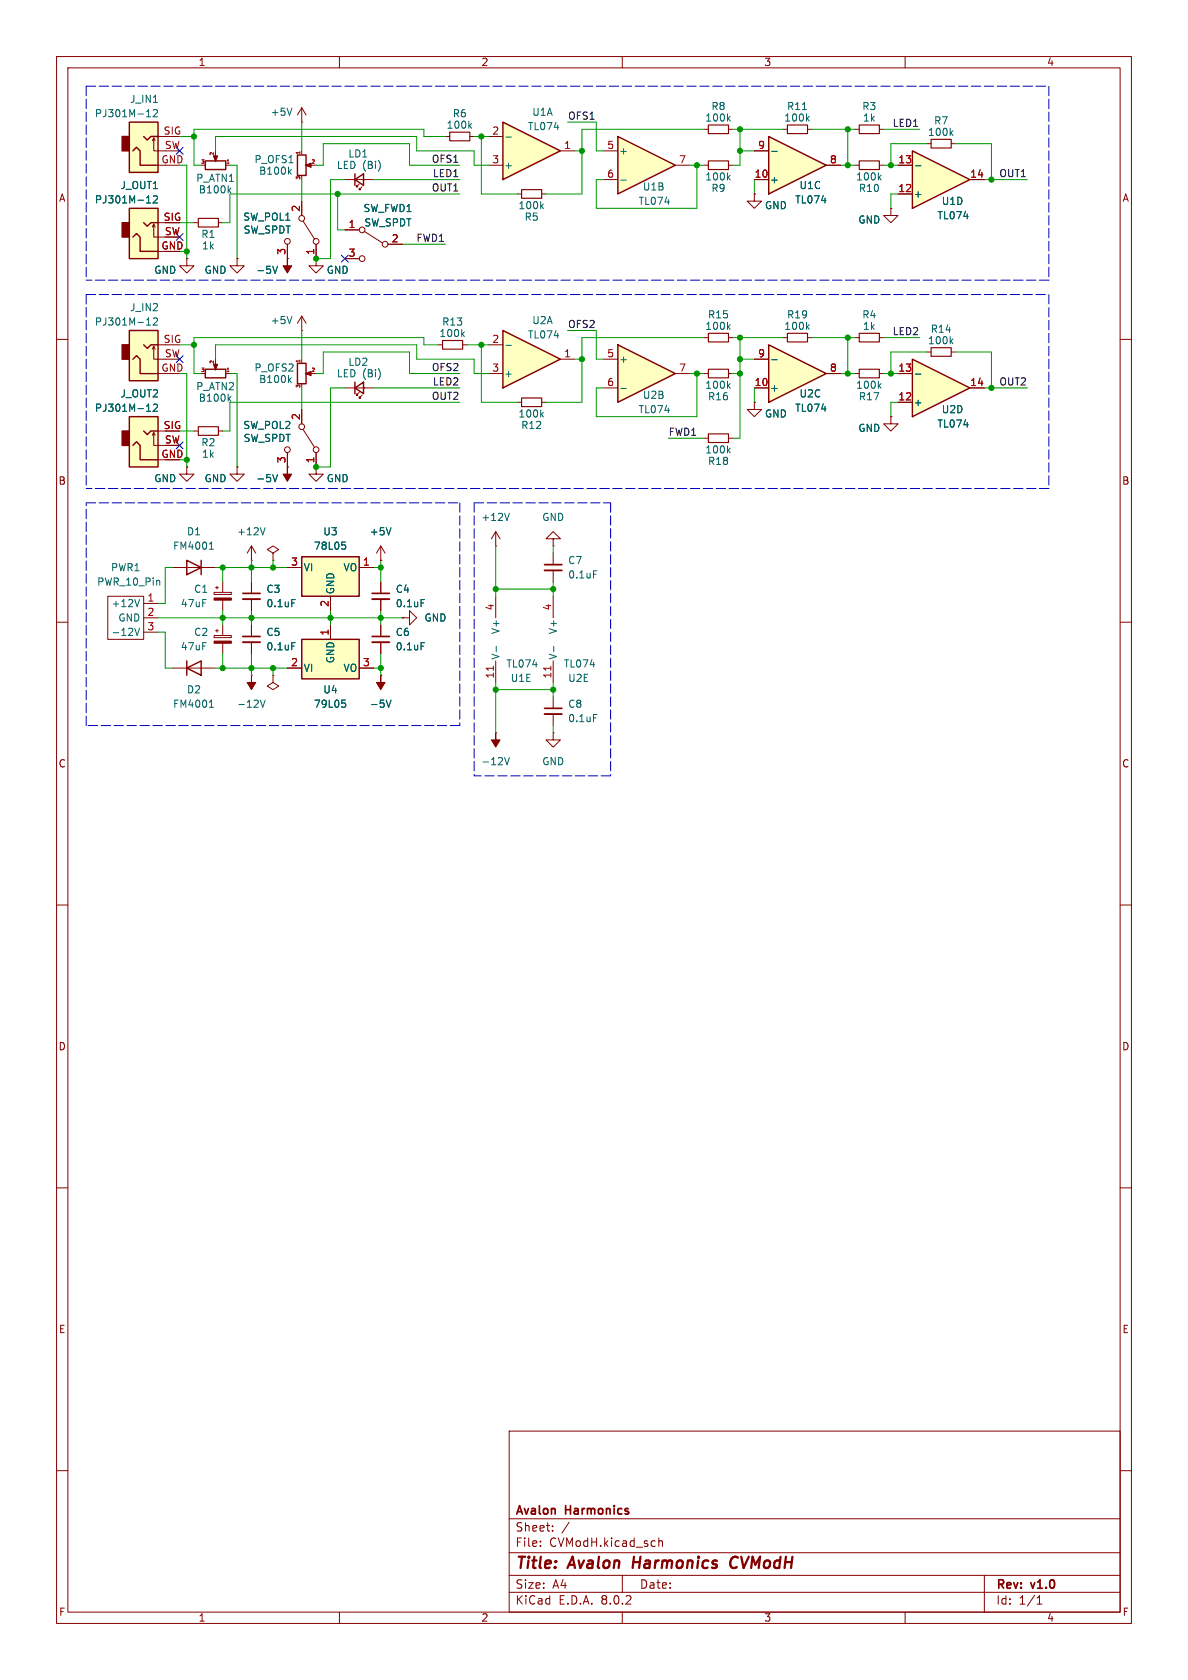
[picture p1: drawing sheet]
<svg xmlns="http://www.w3.org/2000/svg" width="210mm" height="297mm" viewBox="0 0 210 297" stroke-linecap="round" stroke-linejoin="round" font-family="sans-serif">
<g fill="none" stroke="#840000" stroke-width=".18">
<path d="M10 10h190v277h-190zM12 12h186v273h-186zM60 10v2M110 10v2M160 10v2M34.3 39.4h.8M35.6 29.2h.6M38.1 26.7v1M38.6 39.4h.8M40 29.2h.6M61 31.8h5M63.5 32.5l-.5 .5h.2h-.2v-.2"/>
<path d="M64 33l-.5 .5h.3h-.3v-.2M78.7 24.1h.8M83.1 24.1h.7M10 60h2M138.4 59.7h.8M142.7 59.7h.8M151.1 59.7h.8M155.4 59.7h.8M198 60h2M163.8 62.2h.8M168.1 62.2h.8M41.9 82.6v1.2h-1.3l1.3 1.3 1.3-1.3h-1.3"/>
<path d="M41.9 82.6h.1M55.9 82.6v1.2h1.2l-1.2 1.3-1.3-1.3h1.3M55.9 82.6h.1M67.3 99.1h.1M67.3 96.5l-.8 1.3M67.3 96.5v2.6M67.3 96.5l.8 1.3M87.6 96.5h.1M87.6 94l-.7 1.3M87.6 94v2.5M87.6 94l.8 1.3M10 110h2"/>
<path d="M44.4 110.5v2M44.4 113.5v2.1M198 110h2M10 160h2M198 160h2M10 210h2M198 210h2M10 260h2M90 253h108v32h-108zM198 260h2M90 278.5h108M90 274.5h108"/>
<path d="M90 268.5h108M95.5 273.2v.2M95.5 272.5v.1M97.7 270.5v.2M97.7 269.8v.1M100.6 269.1l-1.3 1.9M110 278.5v3M116.5 271.9v1.5M116.5 272.5l.2-.1 .3 .1 .1 .9M174 278.5v6.5M60 285v2M90 281.5h108"/>
<path d="M110 285v2M160 285v2M183.3 283.6h.9M183.3 282.5l.5-.4v1.5"/>
</g>
<path d="M112.1 275.2l-.3 2M130.1 275.2a1.13 1.13 0 0 0-1 .7 1.13 1.13 0 0 0 .3 1.2l.2 .1 .5-.1" fill="none" stroke="#840000" stroke-width=".4"/>
<path d="M40.5 33.6l.3 .5M40.8 33.3l-.5 .4M83 22.2l.4 .5M83.4 21.8l-.5 .5M142.7 57.8l.4 .4M143.1 57.4l-.5 .5M168.5 59.9l-.5 .5M168.1 60.3l.4 .5M69.1 93.3l-.4 1.3M90 90.7l-.4 1.3M51.6 113.6h.6" fill="none" stroke="#006464" stroke-width=".18"/>
<path d="M35.1 38.6h3.5v1.5h-3.5zM79.5 23.4h3.6v1.5h-3.6zM139.2 58.9h3.5v1.6h-3.5zM151.9 58.9h3.5v1.6h-3.5zM164.6 61.5h3.5v1.5h-3.5z" fill="none" stroke="#840000" stroke-width=".2"/>
<path d="M36.3 28.4h3.6v1.6h-3.6zM62.7 31.8l1.6-1.1v2.1zM62.7 30.7v2.1" fill="none" stroke="#840000" stroke-width=".25"/>
<path d="M42.9 113.5h3.1" fill="none" stroke="#840000" stroke-width=".33"/>
<path d="M42.9 112.5h3.1" fill="none" stroke="#840000" stroke-width=".3"/>
<path d="M37.7 27.6h.8l-.4 1v-.3v.3z" fill="#840000" stroke="#840000" stroke-width=".18"/>
<path d="M40.1 28.9h.4" fill="none" stroke="#a90000" stroke-width=".18"/>
<path d="M53.3 98.4h10.2v7h-10.2z" fill="#ffffc2"/>
<path d="M52.6 64.2h1.5v3.6h-1.5zM33 99.1l2.6 1.2-2.6 1.3zM35.6 99.1v2.5M53.3 98.4h10.2v7h-10.2zM33 118.1l2.6-1.3v2.6zM33 116.8v2.6" fill="none" stroke="#840000" stroke-width=".25"/>
<g fill="none" stroke="#840000" stroke-width=".18">
<path d="M157.5 36.8v1.3h-1.3l1.3 1.3 1.2-1.3h-1.2M157.5 36.8h.1M163.8 25.4h.8M168.1 25.4h.8M61 40.6h2.5M61 45.7h2.5M64.4 40.9l3.2 2M68.6 43.2h2.5M53.3 63.5v.6M53.3 67.9v.7M53.3 72.4v2.5M53.6 75.9l2 3.2"/>
<path d="M54.9 66h1M77.5 61h.7M81.8 61h.7M48.3 97.8l1-.6-1-.7-1.1 .7 1.1 .6v1.3M48.3 99.1h.1M50.8 80v2.6M55.9 80v2.6M19 105.4h6.4v7.6h-6.4zM25.4 106.7h2.5M25.4 109.2h2.5M25.4 111.8h2.5M30.5 100.3h7.6"/>
<path d="M30.5 118.1h7.6M37.8 104.7h3.1v.4h-3.1zM37.8 112.3h3.1v.4h-3.1zM38.1 103.9h.5M38.1 111.5h.5M38.4 103.6v.5M38.4 111.3v.5M39.4 102.9v1.8M39.4 106.1v1.9M39.4 110.5v1.8M39.4 113.7v1.9M50.8 100.3h2.5"/>
<path d="M58.4 105.4v2.6M63.5 100.3h2.5M67.3 102.9v2M67.3 105.9v2.1M71.1 109.2h1.3v-1.2l1.3 1.2-1.3 1.3v-1.3M71.1 109.2h.1M87.6 105.4v3.8M87.6 116.8v3.9"/>
<circle cx="64" cy="40.6" r=".51"/>
<circle cx="64" cy="45.7" r=".51"/>
<circle cx="68.1" cy="43.2" r=".51"/>
<circle cx="50.8" cy="79.5" r=".51"/>
<circle cx="53.3" cy="75.4" r=".51"/>
<circle cx="55.9" cy="79.5" r=".51"/>
</g>
<g fill="none" stroke="#006464" stroke-width=".18">
<path d="M168.1 23.5l.4 .4M168.5 23.1l-.5 .5M81.7 59l.4 .5M82.1 58.7l-.5 .4M51.1 67.2l.4 .4M51.5 66.8l-.5 .5M37 97.1h.7M37.3 96l.1-.2v1.3M60.4 95.8h.7M60.6 96.3h.3l.2 .3-.1 .4-.4 .1M23.8 111.1l.4 1.2 .5-1.2M24.7 106l-.5 1.3"/>
<path d="M28.2 102.7v.7M74.4 106h.6M87.7 114.3v.9M37 125h.7M37.3 124l.1-.2v1.2"/>
</g>
<g fill="#840000" stroke="#840000" stroke-width=".18">
<path d="M37.8 105.7h3.1v.4h-3.1z"/>
<path d="M37.8 113.3h3.1v.4h-3.1z"/>
<path d="M54 66l1-.3v.7l-1-.4h.2z"/>
</g>
<path d="M164.6 24.6h3.5v1.6h-3.5zM78.2 60.2h3.6v1.5h-3.6z" fill="none" stroke="#840000" stroke-width=".2"/>
<path d="M65.8 105.9h3" fill="none" stroke="#840000" stroke-width=".33"/>
<path d="M65.8 104.9h3" fill="none" stroke="#840000" stroke-width=".3"/>
<path d="M53 63.6v.4M87.2 117.8v.7" fill="none" stroke="#a90000" stroke-width=".18"/>
<path d="M88.9 58.4l10.2 5.1-10.2 5.1z" fill="#ffffc2"/>
<path d="M88.9 58.4l10.2 5.1-10.2 5.1z" fill="none" stroke="#840000" stroke-width=".25"/>
<g fill="none" stroke="#840000" stroke-width=".18">
<path d="M53.3 19.1l-.7 1.2M53.3 19.1v2.5M53.3 19.1l.8 1.2M53.3 21.6h.1M33 45.7v1.3h-1.3l1.3 1.3 1.3-1.3h-1.3M33 45.7h.1M86.4 61h2.5M86.4 66h2.5M99.1 63.5h2.5M44.4 102.9v2M44.4 105.9v2.1M48.3 119.4v1.3l1 .6-1 .6-1.1-.6 1.1-.6"/>
<path d="M48.3 119.4h.1"/>
</g>
<path d="M51.6 19.1l-.4 1.3M89.4 61.1h1M51.6 106h.6" fill="none" stroke="#006464" stroke-width=".18"/>
<path d="M42.9 105.9h3.1" fill="none" stroke="#840000" stroke-width=".33"/>
<path d="M42.9 104.9h3.1" fill="none" stroke="#840000" stroke-width=".3"/>
<path d="M88.9 21.6l10.2 5.1-10.2 5.1z" fill="#ffffc2"/>
<path d="M88.9 21.6l10.2 5.1-10.2 5.1z" fill="none" stroke="#840000" stroke-width=".25"/>
<path d="M86.4 24.1h2.5M86.4 29.2h2.5M91.4 34.3h.8M95.8 34.3h.7M99.1 26.7h2.5" fill="none" stroke="#840000" stroke-width=".18"/>
<path d="M89.4 24.2h1M95.7 36.4l.4 .5M96.1 36.1l-.5 .4" fill="none" stroke="#006464" stroke-width=".18"/>
<path d="M92.2 33.5h3.6v1.6h-3.6z" fill="none" stroke="#840000" stroke-width=".2"/>
<path d="M22.9 21.6h5v8.9h-5z" fill="#ffffc2"/>
<path d="M21.6 24.1h1.3v2.6h-1.3z" fill="#840000" stroke="#840000" stroke-width=".25"/>
<path d="M26.9 24.9l.3-.5v2.3h2M27.2 24.4l.2 .5M27.9 24.1h1.3M151.1 22.9h.8M155.4 22.9h.8" fill="none" stroke="#840000" stroke-width=".18"/>
<path d="M22.9 21.6h5v8.9h-5zM23.5 26.7l.6-.7 .7 .7v2.5h3.1M25.4 24.1l.6 .7 .7-.7h1.2" fill="none" stroke="#840000" stroke-width=".25"/>
<path d="M26.1 19.6l.2-.2v1.2M27.1 18.1h.7M27.1 19.5l.5-.1 .2 .3-.7 .9h.7M25.9 20.6h.7" fill="none" stroke="#006464" stroke-width=".18"/>
<path d="M151.9 22.1h3.5v1.5h-3.5z" fill="none" stroke="#840000" stroke-width=".2"/>
<path d="M22.9 36.8h5v8.9h-5z" fill="#ffffc2"/>
<path d="M21.6 39.4h1.3v2.5h-1.3z" fill="#840000" stroke="#840000" stroke-width=".25"/>
<path d="M27.2 39.6l.2 .5M27.9 39.4h1.3M26.9 40.1l.3-.5v2.3h2" fill="none" stroke="#840000" stroke-width=".18"/>
<path d="M22.9 36.8h5v8.9h-5zM25.4 39.4l.6 .6 .7-.6h1.2M23.5 41.9l.6-.6 .7 .6v2.6h3.1" fill="none" stroke="#840000" stroke-width=".25"/>
<path d="M25.9 35.9h.7M26.1 34.8l.2-.2v1.3M27.1 34.7l.5-.1 .2 .4-.7 .9h.7" fill="none" stroke="#006464" stroke-width=".18"/>
<path d="M53.3 113h10.2v7h-10.2z" fill="#ffffc2"/>
<path d="M52.6 27.4h1.5v3.6h-1.5zM53.3 113h10.2v7h-10.2z" fill="none" stroke="#840000" stroke-width=".25"/>
<g fill="none" stroke="#840000" stroke-width=".18">
<path d="M53.3 26.7v.6M53.3 31.1v.7M53.3 35.6v2.5M53.6 39.1l2 3.2M54.9 29.2h1M151.1 29.2h.8M155.4 29.2h.8M41.9 45.7v1.3h-1.3l1.3 1.3 1.3-1.3h-1.3M41.9 45.7h.1M50.8 45.7h.1M50.8 43.2v2.5M53.3 58.4h.1"/>
<path d="M53.3 55.9l-.7 1.3M53.3 55.9v2.5M53.3 55.9l.8 1.3M55.9 45.7v1.3h1.2l-1.2 1.3-1.3-1.3h1.3M55.9 45.7h.1M55.9 43.2v2.5M91.4 71.1h.8M95.8 71.1h.7M44.4 99.1h.1M44.4 96.5l-.7 1.3M44.4 96.5v2.6M44.4 96.5l.8 1.3"/>
<path d="M50.8 82.6h.1M97.8 95.3h1.3l-1.3-1.3-1.3 1.3h1.3v1.2M97.8 96.5h.1M44.4 119.4h.1M50.8 118.1h2.5M58.4 110.5v2.5M63.5 118.1h2.5M67.3 119.4h.1M67.3 110.5v2M67.3 113.5v2.1"/>
<circle cx="53.3" cy="38.6" r=".51"/>
<circle cx="50.8" cy="42.7" r=".51"/>
<circle cx="55.9" cy="42.7" r=".51"/>
</g>
<g fill="none" stroke="#006464" stroke-width=".18">
<path d="M51.1 30.3l.4 .5M51.5 30l-.5 .4M155.4 31.3l.4 .5M155.8 31l-.5 .5M48.2 47.1l.4 1.2 .5-1.2M51.6 56l-.4 1.2M95.7 73.2l.4 .5M96.1 72.9l-.5 .5M46.9 93.3l-.5 1.3M48.2 83.9l.4 1.3 .5-1.3M74.4 113.6h.6M46 123.8l.4 1.2 .5-1.2"/>
<path d="M60.4 123.8h.7M60.6 124.3h.3l.2 .2-.1 .5h-.4M68.3 123.8l.4 1.2 .4-1.2"/>
</g>
<path d="M151.9 28.4h3.5v1.6h-3.5zM92.2 70.4h3.6v1.5h-3.6z" fill="none" stroke="#840000" stroke-width=".2"/>
<path d="M65.8 113.5h3" fill="none" stroke="#840000" stroke-width=".33"/>
<path d="M65.8 112.5h3" fill="none" stroke="#840000" stroke-width=".3"/>
<g fill="#840000" stroke="#840000" stroke-width=".18">
<path d="M44.4 119.4v1.3h.8l-.8 1.2-.7-1.2h.7z"/>
<path d="M54 29.2l1-.4v.8l-1-.4h.2z"/>
<path d="M50.8 45.7v1.3h.8l-.8 1.3-.8-1.3h.8z"/>
<path d="M67.3 119.4v1.3h.8l-.8 1.2-.8-1.2h.8z"/>
<path d="M50.8 82.6v1.2h.8l-.8 1.3-.8-1.3h.8z"/>
</g>
<path d="M53 26.8v.4" fill="none" stroke="#a90000" stroke-width=".18"/>
<path d="M22.9 58.4h5v8.9h-5z" fill="#ffffc2"/>
<path d="M21.6 61h1.3v2.5h-1.3z" fill="#840000" stroke="#840000" stroke-width=".25"/>
<path d="M26.9 61.7l.3-.5v2.3h2M27.2 61.2l.2 .5M27.9 61h1.3" fill="none" stroke="#840000" stroke-width=".18"/>
<path d="M22.9 58.4h5v8.9h-5zM23.5 63.5l.6-.6 .7 .6v2.5h3.1M25.4 61l.6 .6 .7-.6h1.2" fill="none" stroke="#840000" stroke-width=".25"/>
<path d="M25.9 57.5h.7M26.1 56.4l.2-.2v1.3M27.1 56.3l.5-.1 .2 .4-.7 .9h.7" fill="none" stroke="#006464" stroke-width=".18"/>
<path d="M22.9 73.7h5v8.9h-5z" fill="#ffffc2"/>
<path d="M21.6 76.2h1.3v2.5h-1.3z" fill="#840000" stroke="#840000" stroke-width=".25"/>
<path d="M26.9 77l.3-.5v2.2h2M27.2 76.5l.2 .5M27.9 76.2h1.3M33 82.6v1.2h-1.3l1.3 1.3 1.3-1.3h-1.3M33 82.6h.1" fill="none" stroke="#840000" stroke-width=".18"/>
<path d="M22.9 73.7h5v8.9h-5zM23.5 78.7l.6-.6 .7 .6v2.6h3.1M25.4 76.2l.6 .6 .7-.6h1.2" fill="none" stroke="#840000" stroke-width=".25"/>
<path d="M25.9 72.7h.7M26.1 71.6l.2-.2v1.3M27.1 71.6l.5-.2 .2 .4-.7 .9h.7" fill="none" stroke="#006464" stroke-width=".18"/>
<path d="M161.3 26.7l10.1 5.1-10.1 5z" fill="#ffffc2"/>
<path d="M161.3 26.7l10.1 5.1-10.1 5z" fill="none" stroke="#840000" stroke-width=".25"/>
<path d="M158.7 34.3h2.6M158.7 29.2h2.6M171.4 31.8h2.6" fill="none" stroke="#840000" stroke-width=".18"/>
<path d="M161.8 29.3h1" fill="none" stroke="#006464" stroke-width=".18"/>
<path d="M109.2 61l10.2 5-10.2 5.1z" fill="#ffffc2"/>
<path d="M36.3 65.3h3.6v1.5h-3.6zM62.7 68.6l1.6-1v2zM62.7 67.6v2M109.2 61l10.2 5-10.2 5.1z" fill="none" stroke="#840000" stroke-width=".25"/>
<g fill="none" stroke="#840000" stroke-width=".18">
<path d="M138.4 22.9h.8M142.7 22.9h.8M34.3 76.2h.8M35.6 66h.6M38.1 63.5v1M38.6 76.2h.8M40 66h.6M61 68.6h5M63.5 69.3l-.5 .6h.2h-.2v-.3M64 69.9l-.5 .5h.3h-.3v-.3M106.7 63.5h2.5M106.7 68.6h2.5"/>
<path d="M119.4 66h2.5M97.8 97.8v2M97.8 100.8v2.1M97.8 105.4v3.8M97.8 116.8v3.9M87.6 129.5h.1M97.8 129.5v1.3h1.3l-1.3 1.3-1.3-1.3h1.3M97.8 129.5h.1M97.8 123.2v2M97.8 126.2v2.1"/>
</g>
<path d="M141.8 19.4h.8M142.7 20.9l.4 .5M143.1 20.6l-.5 .4M40.5 70.5l.3 .4M40.8 70.1l-.5 .5M109.7 68.7h1M97.9 114.3v.9M104.9 100.9h.6M89.2 133.9l.4 1.3 .4-1.3M104.9 126.3h.6" fill="none" stroke="#006464" stroke-width=".18"/>
<path d="M139.2 22.1h3.5v1.5h-3.5zM35.1 75.4h3.5v1.6h-3.5z" fill="none" stroke="#840000" stroke-width=".2"/>
<g fill="#840000" stroke="#840000" stroke-width=".18">
<path d="M37.7 64.4h.8l-.4 1v-.2v.2z"/>
<path d="M87.6 129.5v1.3h.8l-.8 1.3-.7-1.3h.7z"/>
</g>
<path d="M40.1 65.7h.4M97.4 117.8v.7" fill="none" stroke="#a90000" stroke-width=".18"/>
<path d="M96.3 100.8h3M96.3 126.2h3" fill="none" stroke="#840000" stroke-width=".33"/>
<path d="M96.3 99.8h3M96.3 125.2h3" fill="none" stroke="#840000" stroke-width=".3"/>
<path d="M109.2 24.1l10.2 5.1-10.2 5.1z" fill="#ffffc2"/>
<path d="M109.2 24.1l10.2 5.1-10.2 5.1z" fill="none" stroke="#840000" stroke-width=".25"/>
<path d="M106.7 26.7h2.5M106.7 31.8h2.5M119.4 29.2h2.5M133.3 34.3v1.3h1.3l-1.3 1.2-1.2-1.2h1.2M133.3 34.3h.1" fill="none" stroke="#840000" stroke-width=".18"/>
<path d="M109.7 31.8h1" fill="none" stroke="#006464" stroke-width=".18"/>
<path d="M135.9 24.1l10.1 5.1-10.1 5.1z" fill="#ffffc2"/>
<path d="M135.9 24.1l10.1 5.1-10.1 5.1z" fill="none" stroke="#840000" stroke-width=".25"/>
<path d="M124.5 29.2h.7M124.5 22.9h.7M128.8 29.2h.7M128.8 22.9h.7M133.3 31.8h2.6M133.3 26.7h2.6M146 29.2h2.6" fill="none" stroke="#840000" stroke-width=".18"/>
<path d="M128.7 20.9l.4 .5M128.7 31.3l.4 .5M129.1 20.6l-.5 .4M129.1 31l-.5 .5M136.4 26.8h1" fill="none" stroke="#006464" stroke-width=".18"/>
<path d="M125.2 22.1h3.6v1.5h-3.6zM125.2 28.4h3.6v1.6h-3.6z" fill="none" stroke="#840000" stroke-width=".2"/>
<path d="M161.3 63.5l10.1 5.1-10.1 5.1z" fill="#ffffc2"/>
<path d="M161.3 63.5l10.1 5.1-10.1 5.1z" fill="none" stroke="#840000" stroke-width=".25"/>
<g fill="none" stroke="#840000" stroke-width=".18">
<path d="M124.5 59.7h.7M128.8 59.7h.7M124.5 66h.7M124.5 77.5h.7M128.8 66h.7M128.8 77.5h.7M133.3 71.1v1.3h1.3l-1.3 1.3-1.2-1.3h1.2M133.3 71.1h.1M151.1 66h.8M155.4 66h.8M157.5 73.7v1.2h-1.3l1.3 1.3 1.2-1.3h-1.2M157.5 73.7h.1"/>
<path d="M158.7 71.1h2.6M158.7 66h2.6M171.4 68.6h2.6"/>
</g>
<path d="M128.7 57.8l.4 .4M129.1 57.4l-.5 .5M128.7 79.6l.4 .5M128.7 68.2l.4 .5M129.1 79.2l-.5 .5M129.1 67.8l-.5 .5M155.4 68.2l.4 .5M155.8 67.8l-.5 .5M161.8 66.1h1" fill="none" stroke="#006464" stroke-width=".18"/>
<path d="M125.2 58.9h3.6v1.6h-3.6zM125.2 76.7h3.6v1.5h-3.6zM125.2 65.3h3.6v1.5h-3.6zM151.9 65.3h3.5v1.5h-3.5z" fill="none" stroke="#840000" stroke-width=".2"/>
<path d="M135.9 61l10.1 5-10.1 5.1z" fill="#ffffc2"/>
<path d="M135.9 61l10.1 5-10.1 5.1z" fill="none" stroke="#840000" stroke-width=".25"/>
<g fill="none" stroke="#840000" stroke-width=".18">
<path d="M53.3 35.6v2.5M133.3 34.3h.1M133.3 31.8h2.6M133.3 26.7h2.6M146 29.2h2.6M157.5 36.8h.1M158.7 29.2h2.6M158.7 34.3h2.6M171.4 31.8h2.6M33 45.7h.1M41.9 45.7h.1M50.8 45.7h.1"/>
<path d="M50.8 43.2v2.5M55.9 45.7h.1M55.9 43.2v2.5M61 40.6h2.5M61 45.7h2.5M68.6 43.2h2.5M53.3 72.4v2.5M133.3 71.1h.1M133.3 68.6h2.6M133.3 63.5h2.6M146 66h2.6M157.5 73.7h.1"/>
<path d="M158.7 66h2.6M158.7 71.1h2.6M171.4 68.6h2.6M33 82.6h.1M41.9 82.6h.1M50.8 82.6h.1M50.8 80v2.6M55.9 82.6h.1M55.9 80v2.6M67.3 99.1h.1M44.4 102.9v2M44.4 105.9v2.1"/>
<path d="M44.4 110.5v2M44.4 113.5v2.1M50.8 118.1h2.5M50.8 100.3h2.5M58.4 105.4v2.6M58.4 110.5v2.5M63.5 118.1h2.5M63.5 100.3h2.5M67.3 119.4h.1M67.3 102.9v2M67.3 105.9v2.1M67.3 110.5v2"/>
<path d="M67.3 113.5v2.1M71.1 109.2h.1"/>
</g>
<g fill="none" stroke="#006464" stroke-width=".18">
<path d="M25.9 35.9h.7M26.1 34.8l.2-.2v1.3M27.1 34.7l.5-.1 .2 .4-.7 .9h.7M136.4 26.8h1M161.8 29.3h1M48.2 47.1l.4 1.2 .5-1.2M25.9 72.7h.7M26.1 71.6l.2-.2v1.3M27.1 71.6l.5-.2 .2 .4-.7 .9h.7M136.4 63.6h1M161.8 66.1h1M48.2 83.9l.4 1.3 .5-1.3"/>
<path d="M60.4 95.8h.7M60.6 96.3h.3l.2 .3-.1 .4-.4 .1M69.1 93.3l-.4 1.3M51.6 113.6h.6M51.6 106h.6M74.4 113.6h.6M74.4 106h.6M60.4 123.8h.7M60.6 124.3h.3l.2 .2-.1 .5h-.4M68.3 123.8l.4 1.2 .4-1.2"/>
</g>
<g fill="none" stroke="#0000c2" stroke-width=".18" stroke-dasharray="1.7 .6">
<path d="M15.2 15.2h67.3M15.2 15.2v34.3M82.5 15.2h102.9M185.4 15.2v34.3M15.2 52.1v34.3M15.2 52.1h67.3M82.5 52.1h102.9M82.5 49.5h-67.3M185.4 52.1v34.3M185.4 49.5h-102.9M15.2 88.9h66.1M81.3 88.9v39.4"/>
<path d="M82.5 86.4h-67.3M83.8 88.9v48.3M83.8 88.9h24.1M107.9 88.9v48.3M185.4 86.4h-102.9M15.2 128.3v-39.4M81.3 128.3h-66.1M107.9 137.2h-24.1"/>
</g>
<g fill="none" stroke="#009600" stroke-width=".18">
<path d="M31.7 29.2h1.3v16.5M31.7 39.4h2.6M31.7 24.1h2.6M38.1 26.7v-2.6h35.6v2.6h10.1v2.5h2.6M40.6 29.2h1.3v16.5M53.3 21.6v5.1M53.3 31.8v3.8M55.9 29.2h1.2v-3.8h15.3v3.8h8.9M59.7 34.3v6.3h1.3M61 31.8h-2.6v13.9h-2.5M66 31.8h15.3M78.7 24.1h-3.8v-1.2h-40.6v6.3h1.3"/>
<path d="M81.3 34.3h-40.7v5.1h-1.2M83.8 24.1h2.6M85.1 24.1v10.2h6.3M100.3 21.6h5.1v5.1h1.3M101.6 26.7h1.3M121.9 29.2h2.6M123.2 29.2v7.6h-17.8v-5h1.3M124.5 22.9h-21.6v11.4h-6.4M129.5 22.9h8.9M130.8 26.7h2.5M130.8 22.9v6.3h-1.3M133.3 31.8v2.5"/>
<path d="M143.5 22.9h7.6M148.6 29.2h2.5M149.9 22.9v6.3M156.2 29.2h2.5M156.2 22.9h6.4M158.7 34.3h-1.2v2.5M163.8 25.4h-6.3v3.8M168.9 25.4h6.4v6.4M174 31.8h7.6M31.7 44.5h1.3M53.3 58.4v5.1M71.1 43.2h7.6"/>
<path d="M100.3 58.4h5.1v5.1h1.3M124.5 59.7h-21.6v11.4h-6.4M129.5 59.7h8.9M130.8 59.7v17.8h-1.3M143.5 59.7h7.6M149.9 59.7v6.3M156.2 59.7h6.4M31.7 66h1.3v16.6M31.7 61h2.6M31.7 76.2h2.6M38.1 63.5v-2.5h35.6v2.5h10.1v2.5h2.6M40.6 66h1.3v16.6"/>
<path d="M53.3 68.6v3.8M55.9 66h1.2v-3.8h15.3v3.8h8.9M61 68.6h-2.6v14h-2.5M66 68.6h15.3M77.5 61h-2.6v-1.3h-40.6v6.3h1.3M81.3 71.1h-40.7v5.1h-1.2M82.5 61h3.9M85.1 61v10.1h6.3M101.6 63.5h1.3M118.1 77.5h6.4M121.9 66h2.6M123.2 66v7.7h-17.8v-5.1h1.3"/>
<path d="M129.5 66h1.3M130.8 63.5h2.5M133.3 68.6v2.5M148.6 66h2.5M156.2 66h2.5M158.7 71.1h-1.2v2.6M163.8 62.2h-6.3v3.8M168.9 62.2h6.4v6.4M174 68.6h7.6M31.7 81.3h1.3M44.4 99.1v3.8M48.3 99.1v1.2"/>
<path d="M67.3 99.1v3.8M87.6 96.5v8.9M97.8 96.5v1.3M27.9 109.2h43.2M27.9 111.8h1.3v6.3h1.3M30.5 100.3h-1.3v6.4h-1.3M38.1 118.1h12.7M38.1 100.3h12.7M39.4 100.3v2.6M39.4 108v2.5M39.4 115.6v2.5M44.4 108v2.5"/>
<path d="M44.4 115.6v3.8M48.3 118.1v1.3M58.4 108v2.5M66 118.1h1.3M66 100.3h1.3M67.3 108v2.5M67.3 115.6v3.8M87.6 104.1h10.2M97.8 102.9v2.5M87.6 120.7v8.8M87.6 121.9h10.2M97.8 120.7v2.5"/>
<path d="M97.8 128.3v1.2"/>
</g>
<path d="M31.1 26.1l1.3 1.2M32.4 26.1l-1.3 1.2M31.1 41.3l1.3 1.2M32.4 41.3l-1.3 1.2M60.4 45.1l1.2 1.2M61.6 45.1l-1.2 1.2M31.1 78.1l1.3 1.2M31.1 62.9l1.3 1.2M32.4 78.1l-1.3 1.2M32.4 62.9l-1.3 1.2" fill="none" stroke="#000084" stroke-width=".18"/>
<g fill="#009600" stroke="#009600" stroke-width=".18">
<circle cx="67.3" cy="109.2" r=".46"/>
<circle cx="67.3" cy="100.3" r=".46"/>
<circle cx="55.9" cy="82.6" r=".46"/>
<circle cx="33" cy="81.3" r=".46"/>
<circle cx="39.4" cy="100.3" r=".46"/>
<circle cx="58.4" cy="109.2" r=".46"/>
<circle cx="44.4" cy="100.3" r=".46"/>
<circle cx="48.3" cy="100.3" r=".46"/>
<circle cx="85.1" cy="61" r=".46"/>
<circle cx="102.9" cy="63.5" r=".46"/>
<circle cx="85.1" cy="24.1" r=".46"/>
<circle cx="34.3" cy="24.1" r=".46"/>
<circle cx="55.9" cy="45.7" r=".46"/>
<circle cx="33" cy="44.5" r=".46"/>
<circle cx="59.7" cy="34.3" r=".46"/>
<circle cx="44.4" cy="109.2" r=".46"/>
<circle cx="39.4" cy="109.2" r=".46"/>
<circle cx="87.6" cy="121.9" r=".46"/>
<circle cx="39.4" cy="118.1" r=".46"/>
<circle cx="44.4" cy="118.1" r=".46"/>
<circle cx="48.3" cy="118.1" r=".46"/>
<circle cx="34.3" cy="61" r=".46"/>
<circle cx="130.8" cy="63.5" r=".46"/>
<circle cx="130.8" cy="66" r=".46"/>
<circle cx="130.8" cy="59.7" r=".46"/>
<circle cx="123.2" cy="66" r=".46"/>
<circle cx="149.9" cy="59.7" r=".46"/>
<circle cx="149.9" cy="66" r=".46"/>
<circle cx="130.8" cy="22.9" r=".46"/>
<circle cx="130.8" cy="26.7" r=".46"/>
<circle cx="149.9" cy="29.2" r=".46"/>
<circle cx="149.9" cy="22.9" r=".46"/>
<circle cx="123.2" cy="29.2" r=".46"/>
<circle cx="102.9" cy="26.7" r=".46"/>
<circle cx="97.8" cy="104.1" r=".46"/>
<circle cx="67.3" cy="118.1" r=".46"/>
<circle cx="87.6" cy="104.1" r=".46"/>
<circle cx="97.8" cy="121.9" r=".46"/>
<circle cx="157.5" cy="66" r=".46"/>
<circle cx="175.3" cy="68.6" r=".46"/>
<circle cx="175.3" cy="31.8" r=".46"/>
<circle cx="157.5" cy="29.2" r=".46"/>
</g>
<g font-size="2.8" fill="#840000">
<text x="91" y="277.9">Title:</text>
<text x="100.7" y="277.9">Avalon</text>
<text x="112.7" y="277.9">Harmonics</text>
<text x="130.7" y="277.9">CVModH</text>
</g>
<g font-size="2.1" fill="#840000">
<text x="91" y="268.2">Avalon</text>
<text x="100" y="268.2">Harmonics</text>
<text x="91" y="273.7">File:</text>
<text x="91" y="271">Sheet:</text>
<text x="97.1" y="273.7">CVModH.kicad_sch</text>
<text x="91" y="281.1">Size:</text>
<text x="97.7" y="281.1">A4</text>
<text x="113" y="281.1">Date:</text>
<text x="176" y="281.3">Rev:</text>
<text x="182.4" y="281.3">v1.0</text>
<text x="91" y="283.9">KiCad</text>
<text x="98.7" y="283.9">E.D.A.</text>
<text x="106.3" y="283.9">8.0.2</text>
<text x="176" y="283.9">Id:</text>
<text x="180.1" y="283.9">1/1</text>
</g>
<g font-size="1.8" fill="#840000">
<text x="35" y="11.9">1</text>
<text x="85" y="11.9">2</text>
<text x="135" y="11.9">3</text>
<text x="185" y="11.9">4</text>
<text x="10.3" y="35.9">A</text>
<text x="198.4" y="35.9">A</text>
<text x="10.3" y="85.9">B</text>
<text x="198.3" y="85.9">B</text>
<text x="10.3" y="135.9">C</text>
<text x="198.3" y="135.9">C</text>
<text x="10.3" y="185.9">D</text>
<text x="198.3" y="185.9">D</text>
<text x="10.3" y="235.9">E</text>
<text x="198.3" y="235.9">E</text>
<text x="10.3" y="285.9">F</text>
<text x="35" y="286.9">1</text>
<text x="85" y="286.9">2</text>
<text x="135" y="286.9">3</text>
<text x="185" y="286.9">4</text>
<text x="198.4" y="285.9">F</text>
</g>
<g font-size="1.8" fill="#006464">
<text x="16.7" y="20.9">PJ301M-12</text>
<text x="22.9" y="18.4">J_IN1</text>
<text x="47.7" y="20.7">+5V</text>
<text x="78.8" y="23">100k</text>
<text x="79.9" y="20.9">R6</text>
<text x="93.2" y="23.2">TL074</text>
<text x="94" y="20.7">U1A</text>
<text x="124.6" y="21.7">100k</text>
<text x="125.7" y="19.7">R8</text>
<text x="138.5" y="21.7">100k</text>
<text x="139" y="19.7">R11</text>
<text x="152.3" y="19.7">R3</text>
<text x="152.4" y="21.7">1k</text>
<text x="165" y="22.2">R7</text>
<text x="44.9" y="29.1">P_OFS1</text>
<text x="61.5" y="28">LD1</text>
<text x="109.3" y="27.5">+</text>
<text x="163.9" y="24.2">100k</text>
<text x="21.2" y="33.6">J_OUT1</text>
<text x="34.6" y="32.4">P_ATN1</text>
<text x="35" y="34.4">B100k</text>
<text x="45.7" y="31.1">B100k</text>
<text x="59.4" y="30.1">LED (Bi)</text>
<text x="89" y="30.1">+</text>
<text x="113.5" y="33.9">U1B</text>
<text x="124.6" y="32.1">100k</text>
<text x="125.7" y="34.1">R9</text>
<text x="136" y="32.6">+</text>
<text x="141.2" y="33.6">U1C</text>
<text x="151.2" y="32.1">100k</text>
<text x="151.7" y="34.1">R10</text>
<text x="161.4" y="35.2">+</text>
<text x="16.7" y="36.2">PJ301M-12</text>
<text x="42.9" y="39.2">SW_POL1</text>
<text x="43" y="41.5">SW_SPDT</text>
<text x="64.2" y="37.7">SW_FWD1</text>
<text x="64.3" y="40.2">SW_SPDT</text>
<text x="91.5" y="37.2">100k</text>
<text x="92.6" y="39.2">R5</text>
<text x="112.8" y="36.4">TL074</text>
<text x="135.1" y="37.2">GND</text>
<text x="140.5" y="36.2">TL074</text>
<text x="151.6" y="39.7">GND</text>
<text x="165.6" y="39">TL074</text>
<text x="166.4" y="36.4">U1D</text>
<text x="35.5" y="42.3">R1</text>
<text x="35.6" y="44.3">1k</text>
<text x="27.2" y="48.6">GND</text>
<text x="36.1" y="48.6">GND</text>
<text x="45.2" y="48.6">-5V</text>
<text x="57.7" y="48.6">GND</text>
<text x="16.7" y="57.8">PJ301M-12</text>
<text x="22.9" y="55.2">J_IN2</text>
<text x="47.7" y="57.5">+5V</text>
<text x="77.6" y="59.8">100k</text>
<text x="78.1" y="57.8">R13</text>
<text x="94" y="57.5">U2A</text>
<text x="124.6" y="58.5">100k</text>
<text x="125.1" y="56.5">R15</text>
<text x="138.5" y="58.5">100k</text>
<text x="139" y="56.5">R19</text>
<text x="152.3" y="56.5">R4</text>
<text x="152.4" y="58.5">1k</text>
<text x="164.4" y="59">R14</text>
<text x="44.9" y="65.9">P_OFS2</text>
<text x="61.5" y="64.9">LD2</text>
<text x="93.2" y="60">TL074</text>
<text x="109.3" y="64.4">+</text>
<text x="163.9" y="61.1">100k</text>
<text x="21.2" y="70.5">J_OUT2</text>
<text x="34.6" y="69.2">P_ATN2</text>
<text x="35" y="71.2">B100k</text>
<text x="45.7" y="67.9">B100k</text>
<text x="59.4" y="66.9">LED (Bi)</text>
<text x="89" y="66.9">+</text>
<text x="113.5" y="70.7">U2B</text>
<text x="124.6" y="68.9">100k</text>
<text x="125.1" y="71">R16</text>
<text x="136" y="69.4">+</text>
<text x="141.2" y="70.5">U2C</text>
<text x="151.2" y="68.9">100k</text>
<text x="151.7" y="71">R17</text>
<text x="161.4" y="72">+</text>
<text x="16.7" y="73">PJ301M-12</text>
<text x="42.9" y="76">SW_POL2</text>
<text x="91.5" y="74">100k</text>
<text x="92" y="76">R12</text>
<text x="112.8" y="73.3">TL074</text>
<text x="135.1" y="74">GND</text>
<text x="140.5" y="73">TL074</text>
<text x="151.6" y="76.6">GND</text>
<text x="165.6" y="75.8">TL074</text>
<text x="166.4" y="73.3">U2D</text>
<text x="35.5" y="79.1">R2</text>
<text x="35.6" y="81.1">1k</text>
<text x="43" y="78.3">SW_SPDT</text>
<text x="124.6" y="80.4">100k</text>
<text x="125.1" y="82.4">R18</text>
<text x="27.2" y="85.4">GND</text>
<text x="36.1" y="85.4">GND</text>
<text x="45.2" y="85.4">-5V</text>
<text x="57.7" y="85.4">GND</text>
<text x="32.9" y="94.8">D1</text>
<text x="41.8" y="94.8">+12V</text>
<text x="57" y="94.8">U3</text>
<text x="65.3" y="94.8">+5V</text>
<text x="85" y="92.3">+12V</text>
<text x="95.8" y="92.3">GND</text>
<text x="19.5" y="101.2">PWR1</text>
<text x="30.5" y="97.4">FM4001</text>
<text x="53.6" y="101.2">VI</text>
<text x="55.4" y="97.4">78L05</text>
<text x="60.6" y="101.2">VO</text>
<text x="100.3" y="99.9">C7</text>
<text x="17.1" y="103.7">PWR_10_Pin</text>
<text x="19.6" y="107.5">+12V</text>
<text x="31.9" y="107.5">47uF</text>
<text x="34.2" y="105">C1</text>
<text x="47" y="105">C3</text>
<text x="47" y="107.5">0.1uF</text>
<text x="59.3" y="105.2" transform="rotate(-90 59.3 105.2)">GND</text>
<text x="69.9" y="105">C4</text>
<text x="69.9" y="107.5">0.1uF</text>
<text x="100.3" y="102.5">0.1uF</text>
<text x="19.6" y="112.6">-12V</text>
<text x="20.8" y="110.1">GND</text>
<text x="34.2" y="112.6">C2</text>
<text x="47" y="112.6">C5</text>
<text x="69.9" y="112.6">C6</text>
<text x="74.9" y="110.1">GND</text>
<text x="88.5" y="112.2" transform="rotate(-90 88.5 112.2)">V+</text>
<text x="98.7" y="112.2" transform="rotate(-90 98.7 112.2)">V+</text>
<text x="31.9" y="115.2">47uF</text>
<text x="47" y="115.2">0.1uF</text>
<text x="53.6" y="119">VI</text>
<text x="59.3" y="117.4" transform="rotate(-90 59.3 117.4)">GND</text>
<text x="60.6" y="119">VO</text>
<text x="69.9" y="115.2">0.1uF</text>
<text x="88.5" y="116.7" transform="rotate(-90 88.5 116.7)">V-</text>
<text x="89.4" y="118.2">TL074</text>
<text x="98.7" y="116.7" transform="rotate(-90 98.7 116.7)">V-</text>
<text x="99.6" y="118.2">TL074</text>
<text x="30.5" y="125.3">FM4001</text>
<text x="32.9" y="122.8">D2</text>
<text x="41.8" y="125.3">-12V</text>
<text x="55.4" y="125.3">79L05</text>
<text x="57" y="122.8">U4</text>
<text x="65.3" y="125.3">-5V</text>
<text x="90.2" y="120.8">U1E</text>
<text x="100.3" y="125.3">C8</text>
<text x="100.3" y="120.8">U2E</text>
<text x="100.3" y="127.9">0.1uF</text>
<text x="85" y="135.5">-12V</text>
<text x="95.8" y="135.5">GND</text>
</g>
<g font-size="1.8" fill="#a90000">
<text x="28.8" y="23.9">SIG</text>
<text x="86.9" y="23.9">2</text>
<text x="28.4" y="29">GND</text>
<text x="29" y="26.4">SW</text>
<text x="86.9" y="29">3</text>
<text x="99.6" y="26.4">1</text>
<text x="107.2" y="26.4">5</text>
<text x="119.9" y="29">7</text>
<text x="133.9" y="26.4">9</text>
<text x="146.6" y="29">8</text>
<text x="158.7" y="29">13</text>
<text x="107.2" y="31.5">6</text>
<text x="133.3" y="31.5">10</text>
<text x="158.7" y="34">12</text>
<text x="171.4" y="31.5">14</text>
<text x="28.8" y="39.1">SIG</text>
<text x="29" y="41.7">SW</text>
<text x="53.1" y="37.5" transform="rotate(-90 53.1 37.5)">2</text>
<text x="61.5" y="40.4">1</text>
<text x="28.4" y="44.2">GND</text>
<text x="50.5" y="45.2" transform="rotate(-90 50.5 45.2)">3</text>
<text x="55.6" y="45.2" transform="rotate(-90 55.6 45.2)">1</text>
<text x="61.5" y="45.5">3</text>
<text x="69.1" y="42.9">2</text>
<text x="28.4" y="65.8">GND</text>
<text x="28.8" y="60.7">SIG</text>
<text x="29" y="63.2">SW</text>
<text x="86.9" y="60.7">2</text>
<text x="86.9" y="65.8">3</text>
<text x="99.6" y="63.2">1</text>
<text x="107.2" y="63.2">5</text>
<text x="119.9" y="65.8">7</text>
<text x="133.9" y="63.2">9</text>
<text x="146.6" y="65.8">8</text>
<text x="158.7" y="65.8">13</text>
<text x="107.2" y="68.3">6</text>
<text x="133.3" y="68.3">10</text>
<text x="158.7" y="70.9">12</text>
<text x="171.4" y="68.3">14</text>
<text x="28.8" y="75.9">SIG</text>
<text x="53.1" y="74.4" transform="rotate(-90 53.1 74.4)">2</text>
<text x="28.4" y="81">GND</text>
<text x="29" y="78.5">SW</text>
<text x="50.5" y="82" transform="rotate(-90 50.5 82)">3</text>
<text x="55.6" y="82" transform="rotate(-90 55.6 82)">1</text>
<text x="51.4" y="100.1">3</text>
<text x="64.1" y="100.1">1</text>
<text x="26" y="106.4">1</text>
<text x="58.2" y="107.4" transform="rotate(-90 58.2 107.4)">2</text>
<text x="26" y="109">2</text>
<text x="26" y="111.5">3</text>
<text x="58.2" y="112.5" transform="rotate(-90 58.2 112.5)">1</text>
<text x="87.4" y="108" transform="rotate(-90 87.4 108)">4</text>
<text x="97.5" y="108" transform="rotate(-90 97.5 108)">4</text>
<text x="51.4" y="117.9">2</text>
<text x="64.1" y="117.9">3</text>
<text x="87.4" y="120.1" transform="rotate(-90 87.4 120.1)">11</text>
<text x="97.5" y="120.1" transform="rotate(-90 97.5 120.1)">11</text>
</g>
<g font-size="1.8" fill="#0f0f0f">
<text x="100.3" y="21.2">OFS1</text>
<text x="157.7" y="22.5">LED1</text>
<text x="76.2" y="28.9">OFS1</text>
<text x="76.2" y="33.9">OUT1</text>
<text x="76.4" y="31.4">LED1</text>
<text x="176.6" y="31.4">OUT1</text>
<text x="73.5" y="42.8">FWD1</text>
<text x="100.3" y="58.1">OFS2</text>
<text x="157.7" y="59.3">LED2</text>
<text x="76.2" y="65.7">OFS2</text>
<text x="76.2" y="70.8">OUT2</text>
<text x="76.4" y="68.2">LED2</text>
<text x="176.6" y="68.2">OUT2</text>
<text x="118.1" y="77.1">FWD1</text>
</g>
<g font-size=".9" fill="#a90000">
<text x="35.4" y="29">3</text>
<text x="37.8" y="27.6" transform="rotate(-90 37.8 27.6)">2</text>
<text x="39.9" y="29">1</text>
<text x="53.1" y="27.5" transform="rotate(-90 53.1 27.5)">1</text>
<text x="54.9" y="29">2</text>
<text x="53.1" y="31.9" transform="rotate(-90 53.1 31.9)">3</text>
<text x="35.4" y="65.8">3</text>
<text x="37.8" y="64.5" transform="rotate(-90 37.8 64.5)">2</text>
<text x="39.9" y="65.8">1</text>
<text x="53.1" y="64.3" transform="rotate(-90 53.1 64.3)">1</text>
<text x="54.9" y="65.8">2</text>
<text x="53.1" y="68.7" transform="rotate(-90 53.1 68.7)">3</text>
</g>
</svg>
